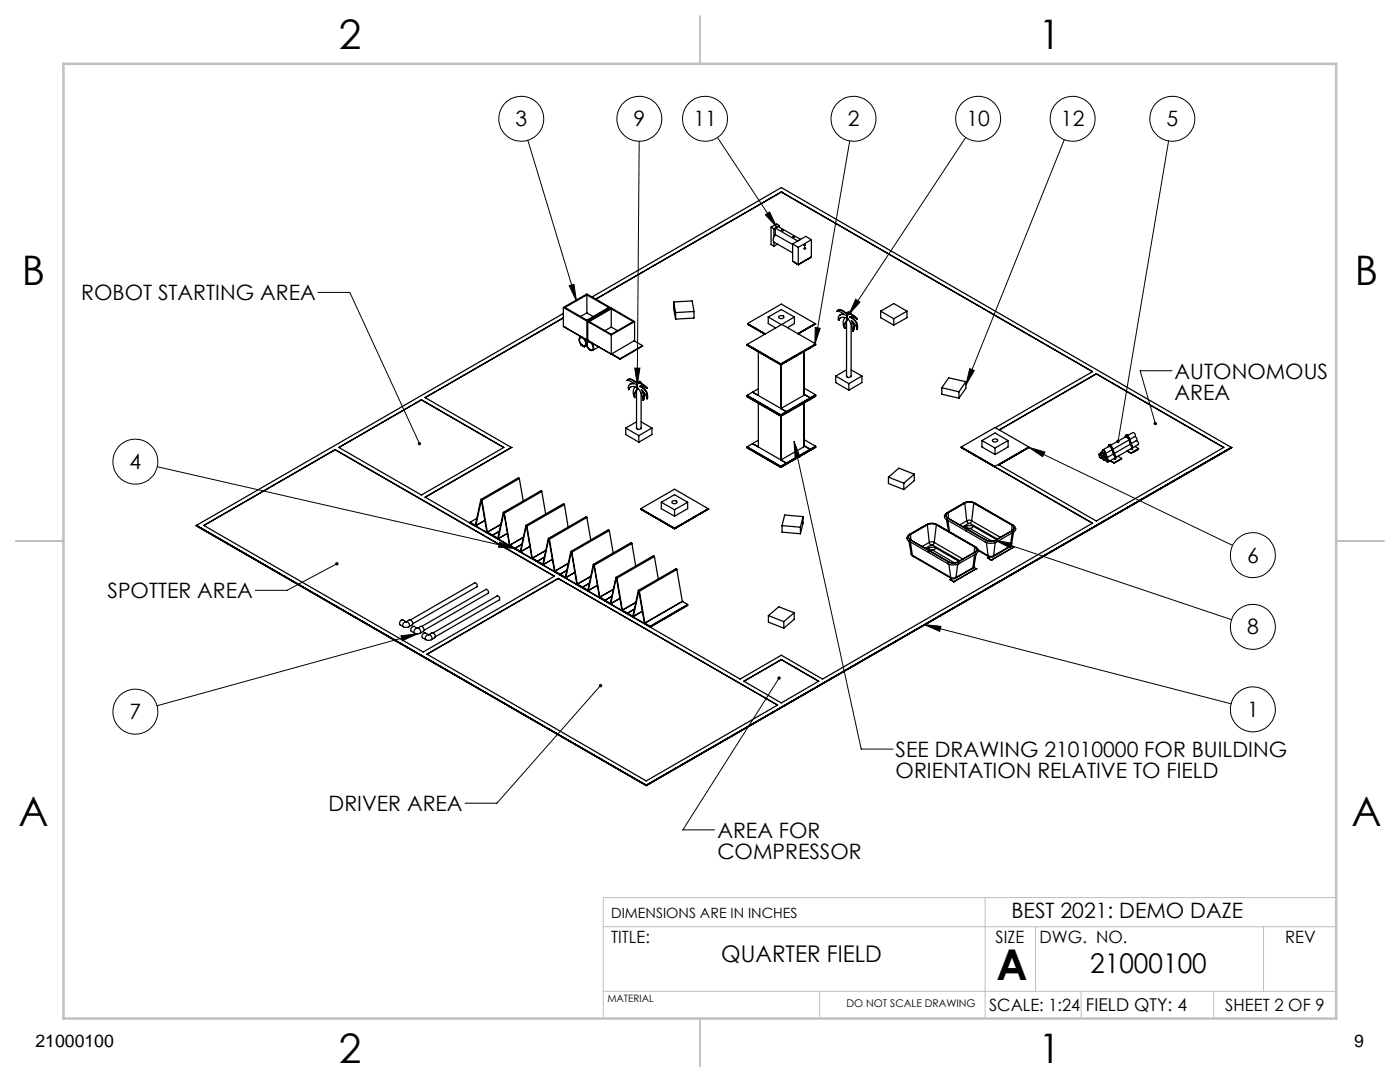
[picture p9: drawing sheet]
<svg xmlns="http://www.w3.org/2000/svg" width="279mm" height="216mm" viewBox="0 0 279 216" stroke-linecap="round" stroke-linejoin="round" font-family="sans-serif">
<g fill="none" stroke="#000" stroke-width=".2">
<path d="M105.3 28l9.7 32M127.6 28.2l-.4 48.6M143.2 27.4l11.8 17.9M169.6 28.1l-7 40.6M192.7 27.4l-23.3 35.4M212.4 27.9l-19.6 48.9M233.2 28.1l-10.1 60M63.5 58.3h6.3l13.9 30.2M113.6 57l.9-.3 .5 3.3zM152.8 42.9l.8-.6 1.4 3zM170.8 59.7l.8 .6-2.2 2.5zM126.7 73.4h1l-.5 3.4z"/>
<path d="M162.7 65.3l1 .2-1.1 3.2zM193.5 73.6l1 .3-1.7 2.9zM233.9 74h-6.4l3.1 10.5M31.4 93.1l71.4 16.3M158.5 88.1l1.2 3.1-1 .2zM158.5 88.1l13.4 61.4h6.3M205.3 89.3l3.2 .9-.4 .9zM205.3 89.3l40.7 19.5M67.2 112.5l-9.9 5.3h-6.4M99.7 108.2l3.1 1.2-3.3-.2zM198.7 107.8l3.3 .6-.4 1zM198.7 107.8l47.1 15.8"/>
<path d="M80 126.9l3.3-.4-3 1.3zM83.3 126.5l-52 14.3M119.8 136.8l-20.6 23.5h-6.4M155.5 135.3l-19.2 30.3h6.3M184.5 124.6l3.3 .4-.3 1zM184.5 124.6l61.2 15.8"/>
<circle cx="104" cy="23.7" r="4.5"/>
<circle cx="127.6" cy="23.7" r="4.5"/>
<circle cx="140.7" cy="23.7" r="4.5"/>
<circle cx="170.3" cy="23.7" r="4.5"/>
<circle cx="195.2" cy="23.7" r="4.5"/>
<circle cx="214.1" cy="23.7" r="4.5"/>
<circle cx="234" cy="23.7" r="4.5"/>
<circle cx="27" cy="92.1" r="4.5"/>
<circle cx="250" cy="110.8" r="4.5"/>
<circle cx="250" cy="125.1" r="4.5"/>
<circle cx="27" cy="142" r="4.5"/>
<circle cx="250" cy="141.5" r="4.5"/>
</g>
<path d="M196.6 179.1v24.1M266.7 179.1h-146.3v24.1M120.4 197.8h146.3M120.4 184.9h146.3M163.6 197.8v5.4M206.7 184.9v12.9M215.8 197.8v5.4M242.2 197.8v5.4M252.2 184.9v12.9" fill="none" stroke="#c0c0c0" stroke-width=".2"/>
<path d="M139.7 3.2v9.5M3.1 107.9h9.6M266.7 107.9h9.5M139.7 203.2v9.6" fill="none" stroke="#c0c0c0" stroke-width=".25"/>
<path d="M12.7 12.7h254v190.5h-254z" fill="none" stroke="#c0c0c0" stroke-width=".5"/>
<path d="M113.6 57l.9-.3 .5 3.3zM126.7 73.4h1l-.5 3.4zM152.8 42.9l.8-.6 1.4 3zM162.7 65.3l1 .2-1.1 3.2zM170.8 59.7l.8 .6-2.2 2.5zM193.5 73.6l1 .3-1.7 2.9zM222.9 87.8a.35 .35 0 0 0-.1 .4 .35 .35 0 0 0 .3 .2v-.3v.3a.35 .35 0 0 0 .3-.4 .35 .35 0 0 0-.5-.2zM205.3 89.3l3.2 .9-.4 .9zM198.7 107.8l3.3 .6-.4 1zM99.7 108.2l3.1 1.2-3.3-.2zM80 126.9l3.3-.4-3 1.3zM119.6 136.6a.34 .34 0 0 0 0 .5 .34 .34 0 0 0 .5 0 .34 .34 0 0 0 0-.5l-.3 .2 .3-.2-.3-.1zM83.4 88.3a.36 .36 0 0 0 .1 .4 .36 .36 0 0 0 .4 .1l-.2-.3 .2 .3 .1-.1a.34 .34 0 0 0-.1-.5 .34 .34 0 0 0-.5 .1zM67 112.2a.35 .35 0 0 0-.1 .5 .35 .35 0 0 0 .5 .1 .35 .35 0 0 0 .1-.5l-.3 .2 .3-.2-.3-.2zM230.4 84.2a.35 .35 0 0 0-.1 .5 .35 .35 0 0 0 .4 .1l-.1-.3 .1 .3a.34 .34 0 0 0 .2-.4 .34 .34 0 0 0-.5-.2zM184.5 124.6l3.3 .4-.3 1zM158.5 88.1l1.2 3.1-1 .2zM155.2 135.1a.34 .34 0 0 0 .1 .5 .34 .34 0 0 0 .5-.1 .34 .34 0 0 0-.2-.5l-.1 .3 .1-.3z" fill="#000"/>
<g fill="none" stroke="#000" stroke-width=".25">
<path d="M155.9 38.3h.1M155.9 38.3l62.2 35.9-19.5 11.1M155.9 38.3l-37 21.4M117.1 58.8v3.6M118.1 59.3l37.8-21.9 89.8 51.9M153.9 45.3l.5 .3M153.9 45.3v3.5l.5 .3M154.4 45.6v1.7M154.4 48.3v.8M154.7 45.5l.6-.3 4.5 2.6-.6 .3zM154.7 45.5v1.3l3.5 2M154.8 46.8a1.13 1.13 0 0 0-.3 1.5l3.7 2.1"/>
<path d="M155.2 48.7l-.8 .4M155.5 45l-1.1 .6M155.5 45l-.5-.3-1.1 .6M155.5 45v.3M156 46h.3zM156.1 45.9v.1M156.1 45.9l-.1 .1M156.1 46h.1M156.2 45.9v.1h-.2M156.2 46h-.2h.2M156.2 45.9l-.1 .1M158.2 48.7l1.1 .7"/>
<path d="M158.2 48.7v3.4l1.1 .7M158.3 47.3h.1M158.3 47.2v.1M158.3 47.2l.1 .1M158.4 47.3h.1M158.4 47.2l-.1 .1M158.4 47.2v.1M158.5 52.4h.1M158.5 52.4l.8 .4M159.3 49.4v3.4M160.5 48.9v.1M160.5 48.9l.1 .1"/>
<path d="M160.6 49.6h.1M160.6 49.5v.1M160.6 49.5h.1M160.6 48.9v.1M160.6 48.8v.2M160.6 48.9l-.1 .1M160.6 48.8l-.1 .1M161.9 47.8l-2.6 1.6M161.9 47.8l-1.1-.6-2.6 1.5M161.9 47.8v3.5l-2.6 1.5M161.9 51.3l-2.6 1.5M84.1 79.8h.1"/>
<path d="M112.4 61.3l4.7 2.8M112.4 61.3l4.7-2.6 4.7 2.6M112.4 61.3v3.8l11.4 6.6M112.4 62.5l-73.2 42.3M112.4 63.4l-27.6 15.9 17.3 10M112.5 65.2h.1M112.7 61.3l4.4-2.5 4.4 2.5-4.4 2.6zM115.7 67.3a1.15 1.15 0 0 1 1 1.8 1.2 1.2 0 0 1-1-1.8zM115.8 67.4a1 1 0 0 1 .9 1.6 1.04 1.04 0 0 1-.9-1.6zM115.9 68.8h.1M115.9 68.8l.7 .4M116 67.2l-.2 .1"/>
<path d="M116 68.7l-.1 .1M116.6 69.2h.1M117.1 68.9l-.3 .1M117.1 68.9l-.5 .3M117.1 68.3a.9 .9 0 0 1 1.3 .8 .55 .55 0 0 1-.2 .9 .55 .55 0 0 1-.8-.4l-.3-.7zM117.1 64.1v3.7l.2-.1M117.1 62.4l-1.2 .7M117.1 62.4l1.3 .7M117.2 67.8h.1M117.3 64.2v3.7M117.3 64.2l4.7 2.7M117.3 64.2l4.7-2.7 4.6 2.7"/>
<path d="M117.3 68.3a.98 .98 0 0 1 .8 1.5 1.05 1.05 0 0 1-.8-1.5zM117.5 68.1l-.2 .1M117.6 64.2l4.4-2.6 4.4 2.6-4.4 2.5zM119.5 69.2l-1.2 .7M121.8 61.3l-4.7 2.8M121.8 61.3v.3M122 65.3l1.2 .7M122 61.6v3.7M122 65.3l-1.3 .7M122.1 70.6l1.7 1M123.8 71.6v.1M125.3 75.7a1.37 1.37 0 0 1 1.7 .6l.2 .2"/>
<path d="M125.4 77.8a.92 .92 0 0 1 1.3-.6 1.96 1.96 0 0 0-.1 2.1M125.8 77.3l-.4 .5M126.5 76.5l-.8 .2M126.5 68l1.7 1M126.6 64.2v3.7l-4.6 2.8v-3.8M126.6 64.2l-4.6 2.7M127 77.2l.2 .1-.1 .2zM127 77.2l.2 .3zM127 76.3v.1M127 77.9v7.6M127 77.3h.1M127 76.8h.1"/>
<path d="M127.1 76.4a.44 .44 0 0 1 .4-.3 .44 .44 0 0 1 .4 .3v.1M127.1 77.3h.1M127.1 77.3v.1zM127.1 77.3h-.1M127.1 76.8h.1M127.1 76.7v.1h-.1M127.1 76.7v.2l-.1-.1M127.1 76.7v.1M127.1 77.3v.1M127.2 76.5a1.86 1.86 0 0 1 2 .9l-.1 .1M127.2 76.5h-.1M127.4 77.5a3.9 3.9 0 0 1 .9 2.4"/>
<path d="M127.4 77.5a1.73 1.73 0 0 0-.8 1.8M127.4 77.5l-.2 .1a1.71 1.71 0 0 0-.4 1.7h-.2M127.7 77.1a1.2 1.2 0 0 1 1.4 .4M127.7 77.1a2.11 2.11 0 0 1 1.4 2.5M127.7 77.1a1.92 1.92 0 0 1 1.4 2.5M127.8 76.4a.28 .28 0 0 0-.3-.2 .28 .28 0 0 0-.3 .2v.1M128 76.3v.2M128 77v.2M128 78.4v7.1M128.2 78a1.52 1.52 0 0 1 .1 1.9M128.2 69l-4.4 2.6M128.2 69l-4.4 2.7"/>
<path d="M129.1 77.5a2.31 2.31 0 0 0-1.9-1l-.1 .1a1.72 1.72 0 0 0-1.9-.8l-.1 .1 .6 .1 .9 .6a.86 .86 0 0 0-1 .2 .86 .86 0 0 0-.2 1M129.1 79.6a2.87 2.87 0 0 0-1.1-1.8 1.85 1.85 0 0 1 .3 2.1M134.4 60.3l3.7-.3 .4 2.2M134.4 60.3l.4 2.1M134.4 60.3v1.3l.4 2.1M134.8 62.4v1.3M138.5 62.2l-3.7 .2M138.5 62.2v1.3l-3.7 .2M149.1 78.9l6.7 3.9M149.1 68.7v.2l6.7 3.9 1.1-.6M149.1 78.9v.3l6.7 3.9 1.1-.6M149.1 79.1l6.7 3.9"/>
<path d="M149.1 68.8l6.7 3.9M149.1 79l6.7 3.9M149.1 68.7l6.7 3.9M149.2 64.7h.1M149.2 64.6l6.7-3.9 6.8 3.9M149.2 64.6v.1M149.2 64.6l3.6 2M149.2 64.7l3.4 2M149.2 64.7l3.5 2M150.2 78.2l1.1 .6M150.2 78.2l-1.1 .7M150.2 78.2l6.7 3.9"/>
<path d="M151.3 70.2v8.7M151.3 77.6l-1.1 .6M153.3 63.3l2.6-1.5 2.6 1.5M153.3 63.3l2.6 1.5M153.3 63.3v1.3l1.5 .8M155.5 63.1a.54 .54 0 0 1 .6-.1 .54 .54 0 0 1 .3 .4 .56 .56 0 0 1-.5 .2 .56 .56 0 0 1-.5-.4zM155.8 72.6v8.9M155.9 72.8v8.7M156 64.7l-6.9 4M156 64.7l6.8 3.9M156.9 72.1v.1M156.9 72.1l5.9-3.4-7 4"/>
<path d="M156.9 72.1l-1.1 .6M158.5 63.3l-2.5 1.4M158.5 63.3v1.3l-1.3 .8M160.4 70.2v8.7M160.5 70.1v8.7M160.5 78.7l1.2 .7M160.5 77.5l2.3 1.3M161.7 79.4l-1.1-.6-4.8 2.7M161.7 79.4l-5.9 3.4M161.7 69.4v.1M161.7 79.4v.1M161.7 79.6v.1"/>
<path d="M161.7 79.5l-4.8 2.8M161.7 79.5l1.1-.6-7 4M162.7 64.7h.1M162.7 64.6l-3.5 2M162.7 64.6v.1M162.7 64.7l-3.4 1.9M162.8 78.8v.3l-5.9 3.4M162.8 68.6v.2l-5.9 3.4M162.8 78.8l-1.1 .6M162.8 68.6l-7 4M166.8 75l2.6 1.6M166.8 75v1.3l2.6 1.6"/>
<path d="M167.2 61.9a1.4 1.4 0 0 1 1.7 .6l.2 .2M167.4 63.9a.9 .9 0 0 1 1.2-.5 2.07 2.07 0 0 0 0 2.1M167.7 63.4l-.3 .5M168.4 62.7l-.8 .2M168.9 63.4l.2 .2h-.2zM168.9 62.8l.2 .1v.2zM168.9 75a.47 .47 0 0 0 .5 .3 .47 .47 0 0 0 .5-.3M168.9 62.5v.1M168.9 62.9h.1M168.9 64.1v11M168.9 73.8l-2.1 1.2M168.9 63.5h.2"/>
<path d="M168.9 62.9l.1 .1M168.9 62.9l.2 .1M169 62.6a.41 .41 0 0 1 .4-.3 .41 .41 0 0 1 .4 .4M169 63.5h.1M169 62.9v.1M169 63.4v.2zM169 63.5h-.1M169 63h.1M169.1 63.5l-.1 .1M169.1 63h-.1M169.2 62.7a1.9 1.9 0 0 1 1.9 .9l-.1 .1M169.2 62.7h-.1"/>
<path d="M169.3 63.6a3.9 3.9 0 0 1 .9 2.5M169.3 63.6a1.79 1.79 0 0 0-.7 1.9M169.3 63.7l-.1 .1a1.71 1.71 0 0 0-.5 1.7h-.1M169.4 76.6v1.3M169.6 63.3a1.24 1.24 0 0 1 1.4 .4M169.6 63.3a2.09 2.09 0 0 1 1.4 2.5M169.6 63.3a1.91 1.91 0 0 1 1.4 2.5M169.7 62.6a.28 .28 0 0 0-.3-.3 .28 .28 0 0 0-.3 .3l.1 .1M169.9 62.5v.2M169.9 63.2v.1M169.9 64.6v10.5M169.9 73.8l2.1 1.2"/>
<path d="M170.1 64.1v.1a1.48 1.48 0 0 1 .1 1.9M171 63.7a1.94 1.94 0 0 0-2-.9 1.61 1.61 0 0 0-1.9-.8l-.1 .1 .6 .1 .9 .6a.84 .84 0 0 0-1 .2 .84 .84 0 0 0-.1 .9M171 65.8a2.87 2.87 0 0 0-1.1-1.8 1.85 1.85 0 0 1 .3 2.1M172 75l-2.6 1.6M172 75v1.3l-2.6 1.6M175.8 62.1l2.6-1.5 2.6 1.5M175.8 62.1l2.6 1.5M175.8 62.1v1.3l2.6 1.5M178.4 63.6v1.3M181 62.1l-2.6 1.5M181 62.1v1.3l-2.6 1.5M188 77.4l3.4 .8"/>
<path d="M188 77.4v1.3l3.4 .7M191.4 78.2v1.2M192.8 76.2v1.3l-1.4 1.9M192.8 76.2l-1.4 2M192.8 76.2l-3.5-.8-1.3 2M218.8 74.6l25.4 14.7-25.4 14.7-19.5-11.3 6-3.4M218.8 74.6l-19.4 11.2M218.8 74.6h.1M66.9 89.7l-26.2 15.1M67.6 89.3l16.5-9.5 16.4 9.5-16.4 9.5zM96.1 99.8l1.1 6.4 1.1 .7M96.1 99.8h.1"/>
<path d="M96.1 99.8l-1.1 5.1M96.2 99.8l-.2-.1-1.1 5.1M96.2 99.8l1.1 6.4M102.1 89.3h.1M102.1 89.3l-17.3 9.9 62.9 36.3 8.2-4.8 8.2 4.8 54-31.1-26.3-15.1M102.1 89.3l-17.3 9.9M103.6 95.5l-.1-.2-7.5 4.4M103.6 95.5l-7.4 4.3M103.6 95.5l.8 4.5M108.1 98.1l-.1-.2-7.5 4.3M108.1 98.1l-7.5 4.3M108.1 98.1l.8 4.5"/>
<path d="M124.9 85.4l2.6 1.5M124.9 85.4v1.3l2.6 1.5M127 85.3a.47 .47 0 0 0 .5 .4 .47 .47 0 0 0 .5-.4M127 84.2l-2.1 1.2M127.5 86.9v1.3M128 84.2l2.1 1.2M130.1 85.4l-2.6 1.5M130.1 85.4v1.3l-2.6 1.5M149.1 89.1v.3l6.7 3.8M149.1 89.1l6.7 3.9M149.1 89.3l6.7 3.8M149.1 89.3l6.7 3.9"/>
<path d="M150.2 88.5l1.1 .6M150.2 88.5l-1.1 .6M150.2 88.5l6.7 3.9M151.3 80.5v8.7M151.3 87.8l-1.1 .7M155.8 93.2h.1M155.8 82.8v9M155.8 93v.2M155.8 81.5l1.1 .6M155.8 91.8l1.1 .6M155.9 83v8.7M156.9 82.1v.2"/>
<path d="M156.9 82.4v.1M156.9 92.4v.1M156.9 82.4l5.9-3.4-7 4M156.9 82.4l-1.1 .6M156.9 82.3l-1.1 .6M160.4 80.4v8.7M160.5 89l1.2 .6M160.5 80.4v8.7M160.5 87.7l2.3 1.3M161.7 89.6v.1M161.7 89.6l-5.9 3.4M161.7 89.7l-5.9 3.4"/>
<path d="M161.7 89.6l-1.1-.6-4.8 2.8M161.7 89.7l1.1-.6-7 4M162.8 89l-1.1 .6M162.8 89v.3l-7 3.9M162.8 89.2l-7 4M177.3 95.2l3.1 1.2M177.3 95.2v1.3l3.1 1.2M180.4 96.4v1.3M182.5 94.6v1.3l-2.1 1.8M182.5 94.6l-2.1 1.8M182.5 94.6l-3.1-1.2-2.1 1.8M191.8 89.3h.1"/>
<path d="M191.8 89.3l6.8 3.9v-.1M191.8 89.2l6.8 3.9M191.8 89.2l6.8-3.9 6.7 3.9M191.8 89.2v.1M191.8 89.3l26.2 15.1M196 87.9v1.3l2.6 1.5M196 87.9l2.6 1.5M196 87.9l2.6-1.5 2.6 1.5M198.1 87.7a.54 .54 0 0 1 .6-.1 .54 .54 0 0 1 .4 .4 .56 .56 0 0 1-.6 .2 .56 .56 0 0 1-.4-.4zM198.6 89.4v1.3M201.2 87.9l-2.6 1.5M201.2 87.9v1.3l-2.6 1.5"/>
<path d="M205.3 89.3h.1M205.3 89.2l-6.7 3.9M205.3 89.2v.1M205.3 89.3l-5.9 3.4M219.4 90.8a.41 .41 0 0 1 .5 .1 .41 .41 0 0 1-.1 .6l-.3-.2zM219.4 90.6l.1 .1M219.4 90.6v.1M219.5 90.8a.29 .29 0 0 1 .3 .2 .29 .29 0 0 1-.1 .3l-.3-.3zM219.7 90.5l-.3 .2M219.7 90.4l-.3 .2M219.7 90.2a.46 .46 0 0 1 .5 .3 .46 .46 0 0 1-.1 .5l-.4-.4zM219.7 90.4a.3 .3 0 0 1 .4 .1 .3 .3 0 0 1-.1 .4z"/>
<path d="M220 91.4h-.1M220 90.1l-.3 .1M220.1 89.8a.47 .47 0 0 1 .4 .2 .47 .47 0 0 1 0 .6 .56 .56 0 0 1-.4-.8zM220.1 89.9a.29 .29 0 0 1 .4 .2 .29 .29 0 0 1-.2 .4l-.2-.3zM220.1 91a.46 .46 0 0 1 .4 .3 .46 .46 0 0 1-.1 .5l-.4-.3zM220.1 91.2a.27 .27 0 0 1 .4 .1 .27 .27 0 0 1-.2 .4zM220.1 91v.1M220.3 90.9l-.1 .1M220.4 90.7a.29 .29 0 0 1 .4 .2 .29 .29 0 0 1-.2 .4l-.2-.4zM220.4 90.6a.47 .47 0 0 1 .4 .3 .47 .47 0 0 1-.1 .5 .54 .54 0 0 1-.3-.8zM220.4 90.6h.1M220.6 91.8h-.1"/>
<path d="M220.7 91.4a.44 .44 0 0 1 .4 .3 .44 .44 0 0 1-.1 .5l-.4-.4zM220.7 91.5a.3 .3 0 0 1 .4 .2 .3 .3 0 0 1-.1 .4l-.3-.2zM220.7 91.4h.1M221.3 89l-.1 .1M221.3 88.8h.1M221.3 89h.1M221.3 88.8v.2M221.3 89l.1 .1M221.4 89l-1.3 .8M221.4 89.1h.1M221.4 88.8v.3M221.4 88.8h.1"/>
<path d="M221.5 88.8v.3M221.5 89.1h.1M221.5 92l.9 .4M221.5 89.1l.3 .3 .7 1.7M221.5 89l.3 .4 .2-.1M221.6 88.7l-.3 .1M221.6 88.7h.1M221.6 88.7l-.2 .1M221.6 91.9l.8 .4M221.7 88.7v.1M221.7 88.7v.3M221.7 88.8l-.3 .1"/>
<path d="M221.7 88.7l-.2 .1M221.7 88.9l.3 .4M221.7 88.8h-.4M221.7 88.9l-.2 .1M221.9 89.7l-1.4 .9M222 89.3l.6 1.6M222.2 90.6l-1.4 .8M222.4 92.3v.1M222.4 91.1l.1 .6M222.4 91.6h.1M222.5 91.1v.2M222.5 91.5l-.1 .1"/>
<path d="M222.5 91.4l-1.3 .8M222.5 91.3v.4M222.6 90.9l.1 .3M222.6 90.9l-.1 .2M222.7 91.5l-.3 .1M222.7 91.2l-.2 .1M222.7 91.2v.4M223.1 91l.7 .5M223.8 91.5l-1.4 .8M223.8 91.5l-1.4 .9M224.7 87l-.2 .2M224.7 86.9v.2"/>
<path d="M224.7 87.1l-3 1.7M224.7 86.9l.1 .1M224.7 87.1h.1M224.8 87h.1M224.8 87.1h.1M224.8 87v.1M224.8 86.9h.1M224.9 86.9h.1M224.9 86.9l.1-.1v.2M224.9 87.1l.3 .4 .6 1.8M224.9 87.1l.3 .4M224.9 87.1h.1"/>
<path d="M224.9 87v.1M224.9 90l.8 .5M225 86.7l-.3 .2M225 86.7v.2M225 86.7l-.2 .2M225 90l.7 .4M225 86.9h-.1M225 87l.4 .4M225 87l-.1 .1M225 86.9l-.1 .1M225.1 86.9l1-.6a.49 .49 0 0 1 .4 .3 .49 .49 0 0 1 0 .5M225.1 86.9v.1"/>
<path d="M225.2 87.5l.6 1.6M225.3 87.8l-3.2 1.8M225.4 87.4l-.2 .1M225.4 87.4l.6 1.6M225.6 88.6l-3.2 1.9M225.7 90.4v.1M225.8 89.1l.1 .2M225.8 89.6l.1 .1 .1-.1M225.8 89.5l-3.1 1.8M225.8 89.3l.1 .4M226 89v.3M226 89l-.2 .1"/>
<path d="M226 89.3h-.1M226 89.3v.3M226.3 90.1v.1M226.4 87.1l.4 .2 .1 .5-1.1 .7M226.5 87.1l-1 .6M226.5 89.1l.7 .4M226.8 87.9a.56 .56 0 0 1 .3 .8l-1.1 .7M227 89.7l-.7 .5M227.2 89.5l-1.5 .9M227.2 89.5v.1l-1.5 .9M245.7 89.3h.1M245.7 89.3l-116.7 67.4-89.8-51.9"/>
<path d="M245.7 89.3l-116.7 67.5M39.2 104.8h.1M39.2 104.8l89.8 52M40.7 104.8l26.2-15.1 43.8 25.3-26.2 15.1zM93.8 104.2v.2l.8 .4M93.8 104.2l1.1 .6M94.9 104.8h.1M95 104.9l-1.2-.6 4.5 2.6M95.1 103.4l-1.3 .8M96.8 103.9l-1.9 1M96.8 103.8l-1.8 1.1M97.3 106.2h.1"/>
<path d="M97.3 106.2l1 .6M98.3 106.9l1.1 .6M98.3 106.8l1 .6M98.3 106.8v.2M98.3 106.9l9 5.2M99.3 107.4h.1M99.4 107.5l1.8-1.1-1.8 1.1M99.7 106l-1.4 .8M99.9 104.6l-2.6 1.6M99.9 104.7l-2.6 1.5M100.5 102.4l1.2 6.4 2.2 1.3M100.5 102.4l-1.1 5.1"/>
<path d="M100.5 102.3v.1M100.6 102.4l-.2-.1-1.1 5.1M100.6 102.4l1.1 6.4M101.7 108.8h.1M101.7 108.8l2.7-1.6-2.6 1.6M101.8 108.8l2 1.2M103.9 110h-.1M104.1 108.6l-1.3 .8v.2M105 105h.1M105 105l-1.1 5.1M105.1 105l1.1 6.4 1.1 .7M105.2 105l-.2-.2-1.2 5.2"/>
<path d="M105.2 105l1 6.4M105.8 109l-1.9 1.1M106.2 111.4h.1M106.3 111.4l1 .6M107.3 112.1l1.1 .5M107.3 112v.2M107.3 112l1 .6M107.3 112.1l4.5 2.6M108.3 112.6h.1M108.4 112.6l1.8-1-1.8 1.1M108.6 111.2l-1.3 .8M108.9 109.8l-2.7 1.6"/>
<path d="M108.9 109.9l-2.6 1.5M109.5 107.5l1.1 6.4 1.2 .8M109.5 107.5l-1.1 5.1M109.5 107.5h.1M109.6 107.6l-.2-.2-1.1 5.2M109.6 107.6l1.1 6.3M110.7 113.9v.1M110.7 114l1.1 .6M110.7 113.9l2.7-1.5-2.7 1.6M111.4 115.4h.1M111.4 115.4l-26.2 15.2M111.8 114.7l1.1 .6"/>
<path d="M111.8 114.6v.2M111.8 114.6l1 .6M111.8 114.7l4.5 2.6M112.6 100.7l-.1-.2-7.5 4.3M112.6 100.7l-7.4 4.3M112.6 100.7l.8 4.5M112.8 115.2h.1M112.8 115.1v.1M112.9 115.3l1.8-1.1-1.8 1.1M113.1 113.8l-1.3 .8M114 110.1l1.1 6.4 1.2 .8M114 110.1h.1"/>
<path d="M114 110.1l-1.1 5.2M114.1 110.2l-.2-.2-1.1 5.2M114.1 110.2l1.1 6.4M115.2 116.6h.1M115.2 116.6l1.1 .6M116.3 117.3l1.1 .5M116.3 117.2v.2M116.3 117.2l1 .6M116.3 117.3l8.9 5.1M117.1 103.3l-.2-.2-7.4 4.3M117.1 103.3l-7.5 4.3M117.1 103.3l.8 4.4"/>
<path d="M117.3 117.8h.1M117.6 116.4l-1.3 .8M117.9 115l-2.7 1.6M118.5 112.7l1.1 6.5 2.3 1.2M118.5 112.7h.1M118.5 112.7l-1.1 5.1M118.6 112.8l-.2-.2-1.1 5.2M118.6 112.8l1.1 6.3M119.2 116.8l-1.8 1M119.2 116.8l-1.8 1.1M119.7 119.1v.1M119.7 119.2l2.1 1.2"/>
<path d="M121.6 105.9l-.2-.2-7.5 4.3M121.6 105.9l-7.5 4.3M121.6 105.9l.8 4.4M122.1 119l-1.3 .8v.1M122.4 117.6l-2.7 1.6M122.4 117.6l-2.7 1.5M123 115.3h.1M123 115.3l-1.1 5.1M123 115.3l1.1 6.4 1.1 .7M123.1 115.4l-.2-.2-1.1 5.1M123.1 115.4l1.1 6.3M126.1 108.4l-.2-.1-7.5 4.3"/>
<path d="M126.1 108.4l-7.5 4.4M126.1 108.4l.8 4.5M127.5 117.9l1.1 6.4 1.2 .8M127.5 117.9h.1M127.5 117.9l-1.1 5.1M127.6 118l-.2-.2-1.1 5.1M127.6 118l1.1 6.3M127.9 101.6h.1M127.9 101.5l6.7-3.9 6.7 3.9M127.9 101.5v.1M127.9 101.5l6.7 3.9M127.9 101.6l6.7 3.9"/>
<path d="M127.9 101.6l6.7 3.9 6.7-3.9M130.6 111.1l-.2-.2-7.5 4.3M130.6 111.1l-7.5 4.3M130.6 111.1l.8 4.4M132 100.2v1.3l2.6 1.5M132 100.2l2.6 1.5M132 100.2l2.6-1.5 2.6 1.5M134.1 100a.54 .54 0 0 1 .6-.1 .54 .54 0 0 1 .4 .4 .56 .56 0 0 1-.6 .2 .56 .56 0 0 1-.4-.4zM134.6 101.7v1.3M134.6 105.4v.1M135.1 113.6l-.2-.1-7.5 4.3M135.1 113.6l-7.5 4.4"/>
<path d="M135.1 113.6l1.1 6.4M137.2 100.2l-2.6 1.5M137.2 100.2v1.3l-2.6 1.5M141.3 101.6h.1M141.3 101.5l-6.7 3.9M141.3 101.5v.1M141.3 101.6l-6.7 3.9M156.1 104.9l3.6 .3M156.1 104.9v1.3l3.6 .3M159.7 105.2v1.3M160.3 103.1v1.3l-.6 2.1M160.3 103.1l-.6 2.1"/>
<path d="M160.3 103.1l-3.7-.3-.5 2.1M181.4 108l.5 2.5M181.5 108l3.8 2.2M181.5 106.6a.75 .75 0 0 0-.5 .7 .75 .75 0 0 0 .5 .7M181.5 106.6h.1M181.6 106.6l-.3 .6 .3 .5M181.6 107.7l-.1 .3M181.6 107.7l7.7 4.4M181.7 106.6l-.4 .5 .1 .4 .3 .2M181.7 107.7l7.8 4.5 .5 .1 1.1-.1 3.5-2.1 .3-.5-.4-.5M181.7 106.6l.1 1.2M181.7 108.2l.4 2.6"/>
<path d="M181.9 110.5l.3 .5M181.9 110.5l.2 .3M182.1 110.8l.1 .2M182.1 110.8l7.6 4.4M182.2 111l7.6 4.4M184.9 104.7a2.45 2.45 0 0 1 2.1 0M184.9 104.7h.1M184.9 104.7l-3.4 1.9M185 104.7l.8-.2 1.1 .2M185 104.7l-3.4 1.9M185.1 104.7l.7-.2 1.1 .2M185.1 104.7l.4 3.5"/>
<path d="M185.3 109.4l.6-.2 .9 .2M185.3 109.4l.4 .3h.3M185.3 110.2l3.8 2.3M185.3 109.4l-.3 .2M185.5 108.2l.3 .6M185.5 108.2l.2-.1 .7 .1M185.5 108.2l-1.5 .8M185.5 109.9l-.2 .3M185.8 108.8h.3M185.8 108.8l-1.1 .6M186 109.7h.1M186 109.7l-.3 .3"/>
<path d="M186.1 109.7l4.4 2.6M186.1 108.8l5.5 3.1M186.4 108.2l-.3 .6M186.4 108.2l5.8 3.3M186.8 109.4l-.4 .3h-.3M186.8 109.4l4.5 2.6M186.9 104.7l7.6 4.4M186.9 104.7l-.5 3.5M186.9 104.7l7.7 4.4M187 104.7h-.1M187 104.7l7.7 4.4M188.9 103.7l.4 2.3"/>
<path d="M188.9 103.7l7.7 4.5M189 102.3a.75 .75 0 0 0-.5 .7 .75 .75 0 0 0 .4 .7M189 102.3h.1M189.1 102.3l-.4 .6 .4 .5M189.1 103.4l-.2 .3M189.1 112.5a2.4 2.4 0 0 0 2.3 0M189.1 103.4l3.9 2.2M189.2 102.3l-.4 .5 .2 .5 7.8 4.5M189.2 103.9l.3 2.2M189.2 102.3l.1 1.1M189.3 112.1l-.2 .4M189.3 112.1l.7 .3h.6l.6-.3"/>
<path d="M189.4 112.6l.3 2.6M189.6 115.6h.1M189.6 115.6l.8 .5M189.7 115.2l.3 .1 .8-.1M189.7 115.2l.1 .2M189.8 115.4l.3 .1 .6-.1M189.9 115.4l-.3 .2M190.4 116.1h.1M190.8 115.2l-.1 .2M191.1 112.6l-.3 2.6M191.2 112.1l.2 .4M192.4 100.4a2.18 2.18 0 0 1 2.1 0"/>
<path d="M192.4 100.4h.1M192.4 100.4l-3.4 1.9M192.5 100.4l.6-.2h.6l.7 .2M192.5 100.4l-3.4 1.9M192.5 100.4l.6-.2 1.2 .2M192.5 100.4l-3.3 1.9M192.5 100.4l.4 3.5M192.8 105l.4-.1 1.1 .1M192.8 105l.7 .4M192.8 105l-.4 .3M192.9 103.9l.4 .6M192.9 103.9l.4-.1 .6 .1"/>
<path d="M192.9 103.9l-1.4 .8M193 105.6l-.2 .3M193 105.6l3.8 2.2M193.3 104.5h.3M193.3 104.5l-1.1 .6M193.5 105.4h.1M193.5 105.4l-.4 .3M193.6 105.4l4.4 2.6M193.6 104.5l5.4 3.1M193.9 103.9l-.3 .6M193.9 103.9l5.7 3.3M194.1 113.5l-3.4 1.9"/>
<path d="M194.2 113.3l-.1 .2M194.2 113.3l-3.4 1.9M194.3 105l-.7 .4M194.3 105l4.6 2.7M194.3 113.2l.5 .3M194.3 100.4l7.7 4.4M194.3 100.4l-.4 3.5M194.4 113l-.3 .5M194.4 100.4h.1M194.4 113l-.2 .3M194.4 100.4l7.6 4.4M194.5 110.7l-.3 2.6"/>
<path d="M194.5 100.4l7.7 4.4M194.5 109.1l-.1 1.1M194.6 109.1l.3 .5v.3l-.3 .3M194.6 110.2l.2 .3M194.6 109.1h.1M194.6 110.2l-3.4 1.9M194.7 109.1l.4 .3 .1 .5M194.8 110.5l-3.4 2M194.8 110.5l-.4 2.5M194.8 113.5h.1M194.8 113.5l-4.4 2.6M195.2 109.7l2 1.2"/>
<path d="M195.2 109.9v.2l-.4 .4M195.2 109.9l2.1 1.2M196.6 108.2a2.62 2.62 0 0 0 2.3 0M196.8 107.8l-.2 .4M196.8 107.8l.8 .3 1.1-.3M196.8 107.8l.8 .2 1-.2M196.8 108.3l.4 2.6M197.1 111.3l.7 .5M197.2 110.9l.4 .1 .7-.1M197.2 110.9l.1 .2M197.3 111.1l.4 .1 .5-.1M197.4 111.1l-.3 .2"/>
<path d="M197.8 111.8h.1M198.3 110.9l-.1 .2M198.6 108.3l-.3 2.6M198.7 107.8l.2 .4M201.5 109.1l-3.3 2M201.6 108.9l-.1 .2M201.6 108.9l-3.3 2M201.8 108.9l.5 .2M201.9 108.7l-.4 .4M201.9 108.7l-.3 .2M202 104.8l.4 .5-.1 .3-.3 .3M202 106.3l-.4 2.6"/>
<path d="M202 104.8l-.1 1.1M202 104.8l.4 .5-.1 .4-.3 .2M202 105.9l.2 .3M202 105.9l-3.4 1.9M202.2 104.8a.75 .75 0 0 1 .5 .7 .75 .75 0 0 1-.5 .7M202.2 104.8h-.2M202.2 106.2l-3.3 2M202.3 106.2l-.4 2.5M202.3 109.2l-4.5 2.6M202.3 109.1v.1M80.5 125.1l.5 .1 .6-.1M81 124h.1"/>
<path d="M81 124.1h.1M81 124l-.6-.3a.66 .66 0 0 0-.6 1l.7 .4M81 124.1a.64 .64 0 0 0-.5 1M81 124v.1M81.1 124l.6-.3a.66 .66 0 0 1 .6 1l-.7 .4M81.1 124.1a.64 .64 0 0 1 .5 1M81.1 124v.1M82 123.7l12.7-7.4a.54 .54 0 0 1 .5 .8l-12.8 7.4M82.7 126.3l.4 .2 .8-.2M83.2 125.3h.2M83.2 125.3l-.5-.3a.64 .64 0 0 0-.6 1l.6 .3M83.2 125.3h.1"/>
<path d="M83.3 125.3h.1M83.3 125.3a.69 .69 0 0 0-.6 1M83.4 125.3l.6-.3a.66 .66 0 0 1 .5 1l-.6 .3M83.4 125.3a.7 .7 0 0 1 .5 1M83.4 125.3h.1M84.2 125l12.8-7.4a.51 .51 0 0 1 .4 .8l-12.8 7.4M85 127.6l.4 .2 .7-.2M85.2 130.5l26.2-15.1 43.8 25.3-26.2 15.1zM85.5 126.6h.1M85.5 126.6l-.6-.3a.63 .63 0 0 0-.6 .9l.7 .4M85.5 126.6a.66 .66 0 0 0-.5 1M85.6 126.6a.69 .69 0 0 1 .5 1"/>
<path d="M85.6 126.6l.6-.3a.62 .62 0 0 1 .5 .9l-.6 .4M85.6 126.6h.1M86.4 126.3l12.8-7.4a.51 .51 0 0 1 .5 .8l-12.8 7.4M121.8 120.3v.1M121.9 120.4l1.8-1-1.8 1.1M124.2 121.7h.1M124.2 121.7l1 .6M125.2 122.4l1.2 .6M125.2 122.3l1.1 .6M125.2 122.3v.3M125.2 122.4l4.6 2.7M126.3 122.9h.1"/>
<path d="M126.6 121.6l-1.4 .7M126.9 120.2l-2.7 1.5M128.2 122l-1.8 1M128.7 124.3v.1M128.7 124.4l1.1 .6M129.8 125v.1M136.2 120h.1M136.2 120l-7.5 4.3M136.2 120l1 .6M137.2 120.6v.2l-7.4 4.4M137.2 120.6l-7.4 4.4M137.2 120.7l-7.4 4.4"/>
<path d="M148.4 135.9l7.5-4.3 7.5 4.3-7.5 4.4zM153.4 122.8l3 1.2M153.4 122.8v1.3l3 1.2M155.9 131.6h.1M155.9 131.6l7.5 4.4M155.9 131.6l-7.5 4.4M156.4 124v1.3M158.5 122.3v1.3l-2.1 1.7M158.5 122.3l-2.1 1.7M158.5 122.3l-3.1-1.2-2 1.7M129 156.7v.1"/>
<circle cx="156.1" cy="46" r=".12"/>
<circle cx="158.4" cy="47.3" r=".11"/>
<circle cx="158.4" cy="47.3" r=".13"/>
<circle cx="160.6" cy="49.5" r=".12"/>
<circle cx="160.6" cy="48.9" r=".13"/>
<circle cx="160.6" cy="49.6" r=".13"/>
<circle cx="127" cy="76.8" r=".13"/>
<circle cx="127.1" cy="76.8" r=".12"/>
<circle cx="169" cy="62.9" r=".13"/>
<circle cx="169" cy="63.5" r=".12"/>
</g>
<text font-size="8.5" x="198.9" y="195.5">A</text>
<g font-size="8.1">
<text x="67.6" y="9.7">2</text>
<text x="207.3" y="9.7">1</text>
<text x="4.4" y="57">B</text>
<text x="270.4" y="57">B</text>
<text x="3.7" y="164.9">A</text>
<text x="269.7" y="164.9">A</text>
<text x="67.6" y="212.2">2</text>
<text x="207.3" y="212.2">1</text>
</g>
<text font-size="5.4" x="217.6" y="194.1">21000100</text>
<text font-size="4.6" x="143.9" y="191.9">QUARTER FIELD</text>
<g font-size="4.2">
<text x="102.9" y="25.2">3</text>
<text x="126.4" y="25.2">9</text>
<text x="138.4" y="25.2">11</text>
<text x="169.2" y="25.2">2</text>
<text x="192.9" y="25.2">10</text>
<text x="211.7" y="25.2">12</text>
<text x="232.8" y="25.2">5</text>
<text x="16.2" y="59.9">ROBOT STARTING AREA</text>
<text x="234.4" y="75.6">AUTONOMOUS</text>
<text x="234.4" y="79.8">AREA</text>
<text x="25.9" y="93.6">4</text>
<text x="248.9" y="112.3">6</text>
<text x="21.4" y="119.4">SPOTTER AREA</text>
<text x="248.9" y="126.6">8</text>
<text x="25.9" y="143.5">7</text>
<text x="248.9" y="143.1">1</text>
<text x="178.7" y="151.1">SEE DRAWING 21010000 FOR BUILDING</text>
<text x="178.7" y="155.3">ORIENTATION RELATIVE TO FIELD</text>
<text x="65.6" y="161.9">DRIVER AREA</text>
<text x="143.2" y="167.2">AREA FOR</text>
<text x="143.2" y="171.4">COMPRESSOR</text>
<text x="201.9" y="183.1">BEST 2021: DEMO DAZE</text>
</g>
<g font-size="3.5">
<text x="216.7" y="201.7">FIELD QTY: 4</text>
<text x="7.1" y="208.8">21000100</text>
<text x="270.2" y="208.8">9</text>
</g>
<g font-size="3.4">
<text x="122" y="188.1">TITLE:</text>
<text x="198.7" y="188.1">SIZE</text>
<text x="207.5" y="188.1">DWG. NO.</text>
<text x="256.5" y="188.2">REV</text>
<text x="197.4" y="201.7">SCALE: 1:24</text>
<text x="244.5" y="201.7">SHEET 2 OF 9</text>
</g>
<text font-size="2.8" x="122" y="183.1">DIMENSIONS ARE IN INCHES</text>
<text font-size="2.1" x="168.9" y="201">DO NOT SCALE DRAWING</text>
<text font-size="2" x="121.2" y="200">MATERIAL</text>
</svg>
